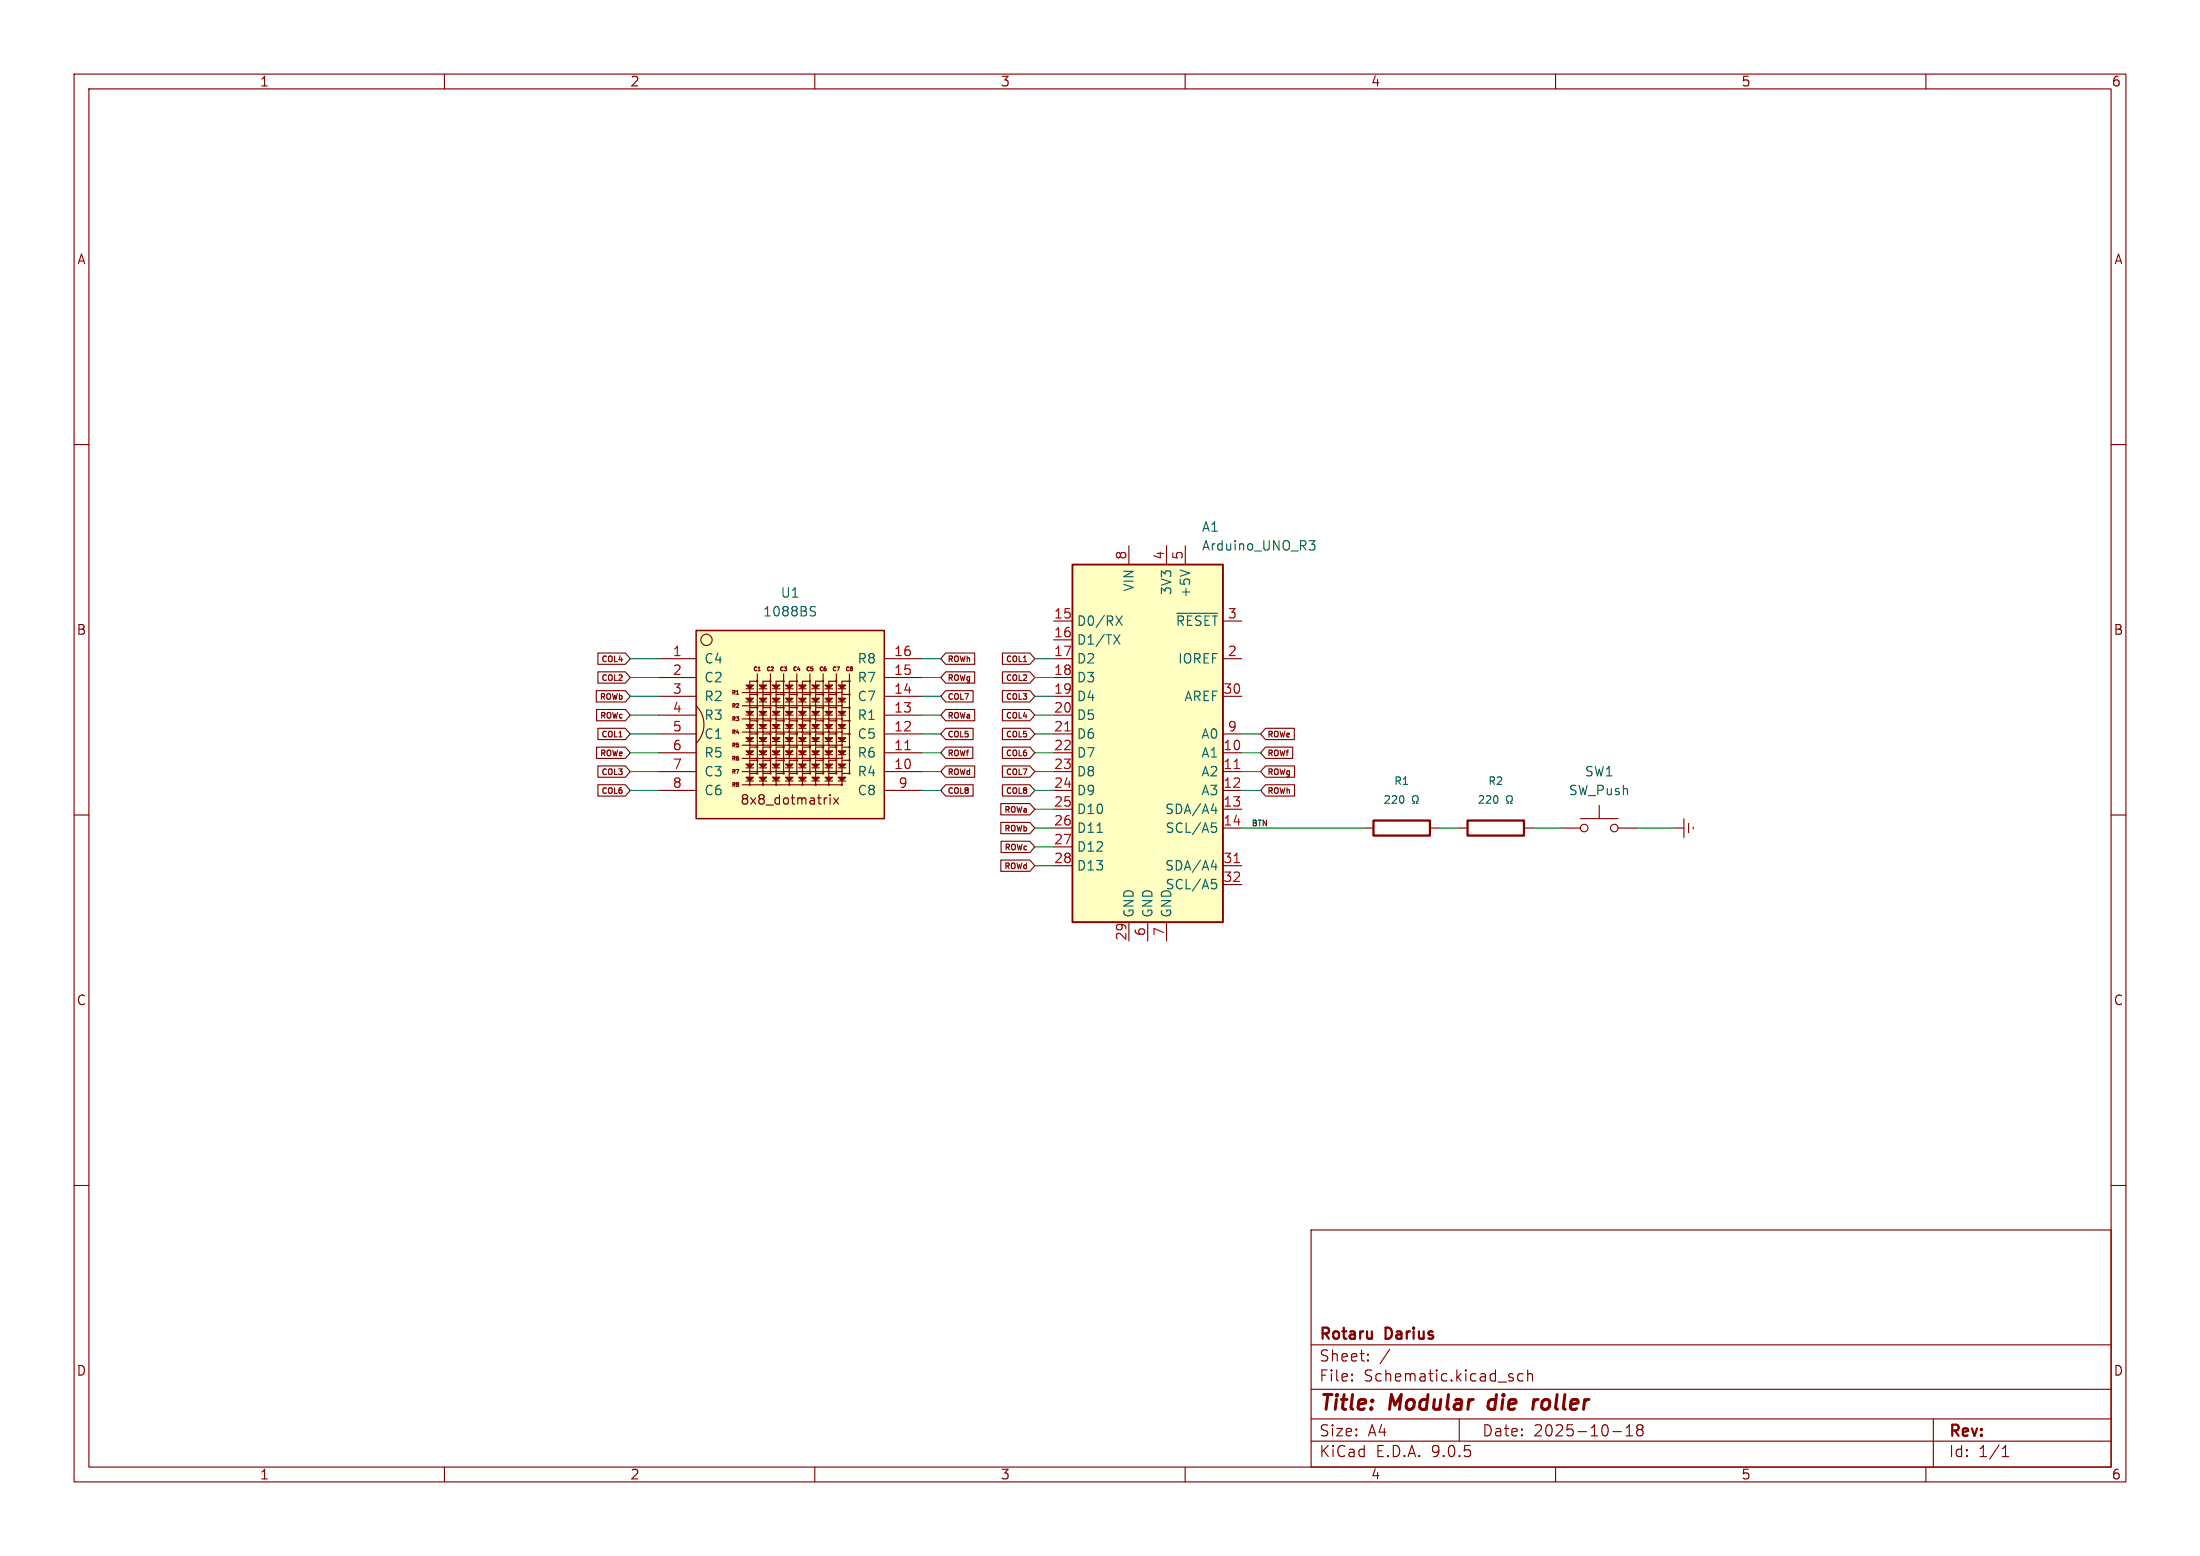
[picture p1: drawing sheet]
<svg xmlns="http://www.w3.org/2000/svg" width="297mm" height="210mm" viewBox="0 0 297 210" stroke-linecap="round" stroke-linejoin="round" font-family="sans-serif">
<g fill="none" stroke="#840000" stroke-width=".15">
<path d="M10 10h277v190h-277zM12 12h273v186h-273zM60 10v2M110 10v2M160 10v2M210 10v2M260 10v2M10 60h2M285 60h2M10 110h2M184.1 111.8h1.3M193 111.8h1.3"/>
<path d="M285 110h2M10 160h2M177 166h108v32h-108zM285 160h2M60 198v2M110 198v2M160 198v2M177 194.5h108M177 191.5h108M177 187.5h108M177 181.5h108M182.5 186.3h.1l-.1 .1"/>
<path d="M182.5 186.3v.1M182.5 185.5v.1M182.5 185.5h.1l-.1 .1M184.7 183.6v.1M184.7 183.6h-.1l.1 .1M184.7 182.8v.1M184.7 182.8h-.1l.1 .1M187.6 182.1l-1.3 2M197 191.5v3M204.2 186l.1 .1-.1 .2M205.6 185.5l-.4-.1-.3 .3v.4l.1 .2 .2 .1 .4-.1M206.2 185.5a.37 .37 0 0 1 .7 .1v.8"/>
<path d="M206.2 184.9v1.5M210 198v2M217.7 193.2h1.2M219.5 193.8h.9M219.5 192.7l.5-.4v1.5M221.2 192.9l-.2 .3v.5l.2 .1 .5-.1 .1-.2-.1-.4-.2-.2M221.2 192.9h-.1a.31 .31 0 0 1-.1-.4 .31 .31 0 0 1 .2-.2l.5 .1a.31 .31 0 0 1 .1 .3 .31 .31 0 0 1-.3 .2M221.2 192.9h.3M260 198v2M261 191.5v6.5M270.3 196.6h.9M270.3 195.5l.4-.4v1.5"/>
</g>
<path d="M201.1 189.1l-.2 .2v.5v.2l.3 .2M207.1 188.9l-.2 1.3M207.7 188.9a.59 .59 0 0 0-.7 .4" fill="none" stroke="#840000" stroke-width=".4"/>
<path d="M185.4 110.7h7.6v2.1h-7.6z" fill="none" stroke="#840000" stroke-width=".3"/>
<path d="M189.5 107.6v.6M190.7 108.4h.2v-.2a.43 .43 0 0 1-.2-.6 .43 .43 0 0 1 .6-.2 .47 .47 0 0 1-.1 .8v.2h.3" fill="none" stroke="#006464" stroke-width=".15"/>
<path d="M144.8 76.2h20.3v48.3h-20.3z" fill="#ffffc2"/>
<path d="M144.8 76.2h20.3v48.3h-20.3z" fill="none" stroke="#840000" stroke-width=".25"/>
<g fill="none" stroke="#840000" stroke-width=".15">
<path d="M152.4 73.7v2.5M157.5 73.7v2.5M160 73.7v2.5M142.2 83.8h2.6M142.2 86.4h2.6M142.2 88.9h2.6M142.2 91.4h2.6M142.2 94h2.6M142.2 96.5h2.6M142.2 99.1h2.6M165.1 83.8h2.5M165.1 88.9h2.5"/>
<path d="M165.1 94h2.5M165.1 99.1h2.5M142.2 101.6h2.6M142.2 104.1h2.6M142.2 106.7h2.6M142.2 109.2h2.6M142.2 111.8h2.6M142.2 114.3h2.6M142.2 116.8h2.6M165.1 101.6h2.5M165.1 104.1h2.5M165.1 106.7h2.5"/>
<path d="M165.1 109.2h2.5M165.1 111.8h2.5M165.1 116.8h2.5M165.1 119.4h2.5M196.8 111.8h1.3M205.7 111.8h1.3M152.4 124.5v2.5M154.9 124.5v2.5M157.5 124.5v2.5"/>
</g>
<g fill="none" stroke="#006464" stroke-width=".15">
<path d="M159.3 76.9l1.3 .5M176.7 73h.8l-.4 .5 .4 .1v.4l-.2 .2h-.4M150.3 85.7l.9 1.2M150.6 83.1l.9 1.3M151.2 85.7l-.9 1.2M151.5 83.1l-.9 1.3M158.9 82.8h5.5M148.1 112.3h.7M163.5 109.4h.8M163.5 117h.8M163.6 111.1h.6M163.6 118.7h.6"/>
<path d="M163.7 111.6h.3l.2 .2v.3l-.1 .2h-.4M163.7 119.2h.3l.2 .2v.3l-.1 .2-.4 .1M164.1 109v.8M164.1 116.6v.8M202.2 107.6v.6M203.4 108.4h.2v-.2a.43 .43 0 0 1-.2-.6 .43 .43 0 0 1 .6-.2 .47 .47 0 0 1-.1 .8v.2h.3"/>
</g>
<path d="M143.8 98.6h.7M166.6 103.7h.7M166.6 116.4h.7" fill="none" stroke="#a90000" stroke-width=".15"/>
<path d="M198.1 110.7h7.6v2.1h-7.6z" fill="none" stroke="#840000" stroke-width=".3"/>
<path d="M94 85.1h25.4v25.4h-25.4z" fill="#ffffc2"/>
<path d="M94 85.1h25.4v25.4h-25.4z" fill="none" stroke="#840000" stroke-width=".2"/>
<g fill="none" stroke="#840000" stroke-width=".15">
<path d="M80.5 93.2h3.9l.7 .8-.7 .7h-3.9zM80.5 95.8h3.9l.7 .7-.7 .8h-3.9zM80.7 88.1h3.7l.7 .8-.7 .8h-3.7zM80.7 90.7h3.7l.7 .7-.7 .8h-3.7zM80.7 98.3h3.7l.7 .8-.7 .7h-3.7zM83.6 99.5h.4M88.9 96.5h5.1M88.9 99.1h5.1M88.9 88.9h5.1M88.9 91.4h5.1M88.9 94h5.1M94 95.3a3.6 3.6 0 0 1 0 5"/>
<path d="M99.2 93.2h-.3v.5M99.2 95h-.3v.5M99.2 96.8l-.3-.1v.6M99.2 98.5h-.3v.5M99.4 96.7h.3l-.2 .2M99.4 93.7h.3M99.4 95h.3M99.5 93.3l.1-.1v.5M99.5 98.5l-.1 .4M100.7 93h1M100.7 94.7h1M100.7 96.5h1"/>
<path d="M100.7 98.3h1M101.2 93v.5M101.2 94.7v.6M101.2 96.5v.5M101.2 98.3v.5M102.2 91.9h-1v.6M102.2 93.7h-1v.5M102.2 95.5h-1v.5M102.2 97.3h-1v.5M102.2 99.1h-1v.5M102.2 90.9v13.5h-1v.5M102.3 90.5h.3"/>
<path d="M102.5 93h1M102.5 94.7h1M102.5 96.5h1M102.5 98.3h1M103 93v.5M103 94.7v.6M103 96.5v.5M103 98.3v.5M104 91.9h-1v.6M104 93.7h-1v.5M104 95.5h-1v.5M104 97.3h-1v.5"/>
<path d="M104 99.1h-1v.5M104 90.9v13.5h-1v.5M104.3 93h1M104.3 94.7h1M104.3 96.5h1M104.3 98.3h1M104.8 93v.5M104.8 94.7v.6M104.8 96.5v.5M104.8 98.3v.5M105.8 91.9h-1v.6M105.8 93.7h-1v.5"/>
<path d="M105.8 95.5h-1v.5M105.8 97.3h-1v.5M105.8 99.1h-1v.5M105.8 90.9v13.5h-1v.5M106 93h1.1M106 94.7h1.1M106 96.5h1.1M106 98.3h1.1M106.6 93v.5M106.6 94.7v.6M106.6 96.5v.5M106.6 98.3v.5"/>
<path d="M107.6 91.9h-1v.6M107.6 93.7h-1v.5M107.6 95.5h-1v.5M107.6 97.3h-1v.5M107.6 99.1h-1v.5M107.6 90.9v13.5h-1v.5M107.8 90l-.1 .4M107.8 93h1M107.8 94.7h1M107.8 96.5h1M107.8 98.3h1M108.3 93v.5"/>
<path d="M108.3 94.7v.6M108.3 96.5v.5M108.3 98.3v.5M109.3 91.9h-1v.6M109.3 93.7h-1v.5M109.3 95.5h-1v.5M109.3 97.3h-1v.5M109.3 99.1h-1v.5M109.3 90.9v13.5h-1v.5M109.6 93h1M109.6 94.7h1M109.6 96.5h1"/>
<path d="M109.6 98.3h1M110.1 93v.5M110.1 94.7v.6M110.1 96.5v.5M110.1 98.3v.5M111.1 91.9h-1v.6M111.1 93.7h-1v.5M111.1 95.5h-1v.5M111.1 97.3h-1v.5M111.1 99.1h-1v.5M111.1 90.9v13.5h-1v.5M111.4 93h1"/>
<path d="M111.4 94.7h1M111.4 96.5h1M111.4 98.3h1M111.9 93v.5M111.9 94.7v.6M111.9 96.5v.5M111.9 98.3v.5M112.9 91.9h-1v.6M112.9 93.7h-1v.5M112.9 95.5h-1v.5M112.9 97.3h-1v.5M112.9 99.1h-1v.5"/>
<path d="M112.9 90.9v13.5h-1v.5M113.2 93h1M113.2 94.7h1M113.2 96.5h1M113.2 98.3h1M113.7 93v.5h-13.5M113.7 94.7v.6h-13.5M113.7 96.5v.5h-13.5M113.7 98.3v.5h-13.5M114.7 91.9h-1v.6M114.7 93.7h-1v.5M114.7 95.5h-1v.5"/>
<path d="M114.7 97.3h-1v.5M114.7 99.1h-1v.5M114.7 90.9v13.5h-1v.5M119.4 96.5h5.1M119.4 99.1h5.1M119.4 88.9h5.1M119.4 91.4h5.1M119.4 94h5.1M127.7 95.8h3.9v1.5h-3.9l-.7-.8zM127.7 90.7h3.9v1.5h-3.9l-.7-.8zM127.7 93.2h3.7v1.5h-3.7l-.7-.7zM127.7 88.1h3.9v1.6h-3.9l-.7-.8z"/>
<path d="M127.7 98.3h3.7v1.5h-3.7l-.7-.7zM135.3 98.3h3.7l.7 .8-.7 .7h-3.7zM135.3 95.8h3.7l.7 .7-.7 .8h-3.7zM135.3 90.7h3.7l.7 .7-.7 .8h-3.7zM135.3 93.2h3.7l.7 .8-.7 .7h-3.7zM135.3 88.1h3.7l.7 .8-.7 .8h-3.7zM138.2 89.3h.4M170.8 98.3h3.9v1.5h-3.9l-.6-.7zM80.5 100.8h3.9l.7 .8-.7 .8h-3.9zM80.7 105.9h3.7l.7 .8-.7 .7h-3.7zM80.7 103.4h3.7l.7 .7-.7 .8h-3.7zM88.9 104.1h5.1"/>
<path d="M88.9 101.6h5.1M88.9 106.7h5.1M99.2 100.3h-.3v.5M99.2 102.1h-.3v.5M99.2 103.9h-.3v.5M99.2 105.7l-.3-.1v.5M99.4 103.9h.3l-.2 .5M99.5 105.7h.2M99.7 102.1h-.2M99.7 100.3h-.3v.2M100.7 100.1h1M100.7 101.9h1"/>
<path d="M100.7 103.6h1M100.7 105.4h1M101.2 100.1v.5M101.2 101.9v.5M101.2 103.6v.5M101.2 105.4v.5M102.2 100.8h-1v.5M102.2 102.6h-1v.5M102.5 100.1h1M102.5 101.9h1M102.5 103.6h1M102.5 105.4h1"/>
<path d="M103 100.1v.5M103 101.9v.5M103 103.6v.5M103 105.4v.5M104 100.8h-1v.5M104 102.6h-1v.5M104.3 100.1h1M104.3 101.9h1M104.3 103.6h1M104.3 105.4h1M104.8 100.1v.5M104.8 101.9v.5"/>
<path d="M104.8 103.6v.5M104.8 105.4v.5M105.8 100.8h-1v.5M105.8 102.6h-1v.5M106 100.1h1.1M106 101.9h1.1M106 103.6h1.1M106 105.4h1.1M106.6 100.1v.5M106.6 101.9v.5M106.6 103.6v.5M106.6 105.4v.5"/>
<path d="M107.6 100.8h-1v.5M107.6 102.6h-1v.5M107.8 100.1h1M107.8 101.9h1M107.8 103.6h1M107.8 105.4h1M108.3 100.1v.5M108.3 101.9v.5M108.3 103.6v.5M108.3 105.4v.5M109.3 100.8h-1v.5M109.3 102.6h-1v.5"/>
<path d="M109.6 100.1h1M109.6 101.9h1M109.6 103.6h1M109.6 105.4h1M110.1 100.1v.5M110.1 101.9v.5M110.1 103.6v.5M110.1 105.4v.5M111.1 100.8h-1v.5M111.1 102.6h-1v.5M111.4 100.1h1M111.4 101.9h1"/>
<path d="M111.4 103.6h1M111.4 105.4h1M111.5 107.7h.1M111.9 100.1v.5M111.9 101.9v.5M111.9 103.6v.5M111.9 105.4v.5M112.1 107.3v.1M112.1 107.7v.8M112.5 107.7l.7 .8M112.9 100.8h-1v.5M112.9 102.6h-1v.5"/>
<path d="M113.2 100.1h1M113.2 101.9h1M113.2 103.6h1M113.2 105.4h1M113.2 107.7l-.7 .8M113.7 101.9v.5h-13.5M113.7 105.4v.5h-13.5M113.7 100.1v.5h-13.5M113.7 103.6v.5h-13.5M114.7 100.8h-1v.5M114.7 102.6h-1v.5M119.4 104.1h5.1"/>
<path d="M119.4 101.6h5.1M119.4 106.7h5.1M127.7 100.8h3.6v1.6h-3.6l-.7-.8zM127.7 103.4h3.9v1.5h-3.9l-.7-.8zM127.7 105.9h3.7v1.5h-3.7l-.7-.7zM135.1 116.1h3.9l.7 .7-.7 .8h-3.9zM135.1 111h3.9l.7 .8-.7 .7h-3.9zM135.1 108.5h3.9l.7 .7-.7 .8h-3.9zM135.1 113.5h3.9l.7 .8-.7 .8h-3.9zM135.3 103.4h3.7l.7 .7-.7 .8h-3.7zM135.3 105.9h3.7l.7 .8-.7 .7h-3.7zM135.3 100.8h3.7l.7 .8-.7 .8h-3.7z"/>
<path d="M170.8 100.8h3.7v1.6h-3.7l-.6-.8zM170.8 103.4h4v1.5h-4l-.6-.8zM170.8 105.9h4v1.5h-4l-.6-.7zM210.8 111.8h2.6M213.4 110.5h5M215.9 108.7v1.8M218.4 111.8h2.6M226.1 111.8h1.2M227.3 110.5v2.5M228 111.1v1.3M228.6 111.6v.3"/>
<circle cx="95.4" cy="86.4" r=".76"/>
<circle cx="213.9" cy="111.8" r=".51"/>
<circle cx="217.9" cy="111.8" r=".51"/>
</g>
<g fill="#840000" stroke="#840000" stroke-width=".15">
<path d="M100.7 92.5h1l-.5 .5z"/>
<path d="M100.7 94.2h1l-.5 .5z"/>
<path d="M100.7 96h1l-.5 .5z"/>
<path d="M100.7 97.8h1l-.5 .5z"/>
<path d="M100.7 99.6h1l-.5 .5z"/>
<path d="M100.7 101.3h1l-.5 .6z"/>
<path d="M100.7 103.1h1l-.5 .5z"/>
<path d="M100.7 104.9h1l-.5 .5z"/>
<path d="M102.5 92.5h1l-.5 .5z"/>
<path d="M102.5 94.2h1l-.5 .5z"/>
<path d="M102.5 96h1l-.5 .5z"/>
<path d="M102.5 97.8h1l-.5 .5z"/>
<path d="M102.5 99.6h1l-.5 .5z"/>
<path d="M102.5 101.3h1l-.5 .6z"/>
<path d="M102.5 103.1h1l-.5 .5z"/>
<path d="M102.5 104.9h1l-.5 .5z"/>
<path d="M104.3 92.5h1l-.5 .5z"/>
<path d="M104.3 94.2h1l-.5 .5z"/>
<path d="M104.3 96h1l-.5 .5z"/>
<path d="M104.3 97.8h1l-.5 .5z"/>
<path d="M104.3 99.6h1l-.5 .5z"/>
<path d="M104.3 101.3h1l-.5 .6z"/>
<path d="M104.3 103.1h1l-.5 .5z"/>
<path d="M104.3 104.9h1l-.5 .5z"/>
<path d="M106 92.5h1.1l-.5 .5z"/>
<path d="M106 94.2h1.1l-.5 .5z"/>
<path d="M106 96h1.1l-.5 .5z"/>
<path d="M106 97.8h1.1l-.5 .5z"/>
<path d="M106 99.6h1.1l-.5 .5z"/>
<path d="M106 101.3h1.1l-.5 .6z"/>
<path d="M106 103.1h1.1l-.5 .5z"/>
<path d="M106 104.9h1.1l-.5 .5z"/>
<path d="M107.8 92.5h1l-.5 .5z"/>
<path d="M107.8 94.2h1l-.5 .5z"/>
<path d="M107.8 96h1l-.5 .5z"/>
<path d="M107.8 97.8h1l-.5 .5z"/>
<path d="M107.8 99.6h1l-.5 .5z"/>
<path d="M107.8 101.3h1l-.5 .6z"/>
<path d="M107.8 103.1h1l-.5 .5z"/>
<path d="M107.8 104.9h1l-.5 .5z"/>
<path d="M109.6 92.5h1l-.5 .5z"/>
<path d="M109.6 94.2h1l-.5 .5z"/>
<path d="M109.6 96h1l-.5 .5z"/>
<path d="M109.6 97.8h1l-.5 .5z"/>
<path d="M109.6 99.6h1l-.5 .5z"/>
<path d="M109.6 101.3h1l-.5 .6z"/>
<path d="M109.6 103.1h1l-.5 .5z"/>
<path d="M109.6 104.9h1l-.5 .5z"/>
<path d="M111.4 92.5h1l-.5 .5z"/>
<path d="M111.4 94.2h1l-.5 .5z"/>
<path d="M111.4 96h1l-.5 .5z"/>
<path d="M111.4 97.8h1l-.5 .5z"/>
<path d="M111.4 99.6h1l-.5 .5z"/>
<path d="M111.4 101.3h1l-.5 .6z"/>
<path d="M111.4 103.1h1l-.5 .5z"/>
<path d="M111.4 104.9h1l-.5 .5z"/>
<path d="M113.2 92.5h1l-.5 .5z"/>
<path d="M113.2 94.2h1l-.5 .5z"/>
<path d="M113.2 96h1l-.5 .5z"/>
<path d="M113.2 97.8h1l-.5 .5z"/>
<path d="M113.2 99.6h1l-.5 .5z"/>
<path d="M113.2 101.3h1l-.5 .6z"/>
<path d="M113.2 103.1h1l-.5 .5z"/>
<path d="M113.2 104.9h1l-.5 .5z"/>
<circle cx="101.2" cy="93.5" r=".08"/>
<circle cx="101.2" cy="95.3" r=".08"/>
<circle cx="101.2" cy="97" r=".08"/>
<circle cx="101.2" cy="98.8" r=".08"/>
<circle cx="101.2" cy="100.6" r=".08"/>
<circle cx="101.2" cy="102.4" r=".08"/>
<circle cx="101.2" cy="104.1" r=".08"/>
<circle cx="101.2" cy="105.9" r=".08"/>
<circle cx="102.2" cy="91.9" r=".08"/>
<circle cx="102.2" cy="93.7" r=".08"/>
<circle cx="102.2" cy="95.5" r=".08"/>
<circle cx="102.2" cy="97.3" r=".08"/>
<circle cx="102.2" cy="99.1" r=".08"/>
<circle cx="102.2" cy="100.8" r=".08"/>
<circle cx="102.2" cy="102.6" r=".08"/>
<circle cx="102.2" cy="104.4" r=".08"/>
<circle cx="103" cy="93.5" r=".08"/>
<circle cx="103" cy="95.3" r=".08"/>
<circle cx="103" cy="97" r=".08"/>
<circle cx="103" cy="98.8" r=".08"/>
<circle cx="103" cy="100.6" r=".08"/>
<circle cx="103" cy="102.4" r=".08"/>
<circle cx="103" cy="104.1" r=".08"/>
<circle cx="103" cy="105.9" r=".08"/>
<circle cx="104" cy="91.9" r=".08"/>
<circle cx="104" cy="93.7" r=".08"/>
<circle cx="104" cy="95.5" r=".08"/>
<circle cx="104" cy="97.3" r=".08"/>
<circle cx="104" cy="99.1" r=".08"/>
<circle cx="104" cy="100.8" r=".08"/>
<circle cx="104" cy="102.6" r=".08"/>
<circle cx="104" cy="104.4" r=".08"/>
<circle cx="104.8" cy="93.5" r=".08"/>
<circle cx="104.8" cy="95.3" r=".08"/>
<circle cx="104.8" cy="97" r=".08"/>
<circle cx="104.8" cy="98.8" r=".08"/>
<circle cx="104.8" cy="100.6" r=".08"/>
<circle cx="104.8" cy="102.4" r=".08"/>
<circle cx="104.8" cy="104.1" r=".08"/>
<circle cx="104.8" cy="105.9" r=".08"/>
<circle cx="105.8" cy="91.9" r=".08"/>
<circle cx="105.8" cy="93.7" r=".08"/>
<circle cx="105.8" cy="95.5" r=".08"/>
<circle cx="105.8" cy="97.3" r=".08"/>
<circle cx="105.8" cy="99.1" r=".08"/>
<circle cx="105.8" cy="100.8" r=".08"/>
<circle cx="105.8" cy="102.6" r=".08"/>
<circle cx="105.8" cy="104.4" r=".08"/>
<circle cx="106.6" cy="93.5" r=".08"/>
<circle cx="106.6" cy="95.3" r=".08"/>
<circle cx="106.6" cy="97" r=".08"/>
<circle cx="106.6" cy="98.8" r=".08"/>
<circle cx="106.6" cy="100.6" r=".08"/>
<circle cx="106.6" cy="102.4" r=".08"/>
<circle cx="106.6" cy="104.1" r=".08"/>
<circle cx="106.6" cy="105.9" r=".08"/>
<circle cx="107.6" cy="91.9" r=".08"/>
<circle cx="107.6" cy="93.7" r=".08"/>
<circle cx="107.6" cy="95.5" r=".08"/>
<circle cx="107.6" cy="97.3" r=".08"/>
<circle cx="107.6" cy="99.1" r=".08"/>
<circle cx="107.6" cy="100.8" r=".08"/>
<circle cx="107.6" cy="102.6" r=".08"/>
<circle cx="107.6" cy="104.4" r=".08"/>
<circle cx="108.3" cy="93.5" r=".08"/>
<circle cx="108.3" cy="95.3" r=".08"/>
<circle cx="108.3" cy="97" r=".08"/>
<circle cx="108.3" cy="98.8" r=".08"/>
<circle cx="108.3" cy="100.6" r=".08"/>
<circle cx="108.3" cy="102.4" r=".08"/>
<circle cx="108.3" cy="104.1" r=".08"/>
<circle cx="108.3" cy="105.9" r=".08"/>
<circle cx="109.3" cy="91.9" r=".08"/>
<circle cx="109.3" cy="93.7" r=".08"/>
<circle cx="109.3" cy="95.5" r=".08"/>
<circle cx="109.3" cy="97.3" r=".08"/>
<circle cx="109.3" cy="99.1" r=".08"/>
<circle cx="109.3" cy="100.8" r=".08"/>
<circle cx="109.3" cy="102.6" r=".08"/>
<circle cx="109.3" cy="104.4" r=".08"/>
<circle cx="110.1" cy="93.5" r=".08"/>
<circle cx="110.1" cy="95.3" r=".08"/>
<circle cx="110.1" cy="97" r=".08"/>
<circle cx="110.1" cy="98.8" r=".08"/>
<circle cx="110.1" cy="100.6" r=".08"/>
<circle cx="110.1" cy="102.4" r=".08"/>
<circle cx="110.1" cy="104.1" r=".08"/>
<circle cx="110.1" cy="105.9" r=".08"/>
<circle cx="111.1" cy="91.9" r=".08"/>
<circle cx="111.1" cy="93.7" r=".08"/>
<circle cx="111.1" cy="95.5" r=".08"/>
<circle cx="111.1" cy="97.3" r=".08"/>
<circle cx="111.1" cy="99.1" r=".08"/>
<circle cx="111.1" cy="100.8" r=".08"/>
<circle cx="111.1" cy="102.6" r=".08"/>
<circle cx="111.1" cy="104.4" r=".08"/>
<circle cx="111.9" cy="93.5" r=".08"/>
<circle cx="111.9" cy="95.3" r=".08"/>
<circle cx="111.9" cy="97" r=".08"/>
<circle cx="111.9" cy="98.8" r=".08"/>
<circle cx="111.9" cy="100.6" r=".08"/>
<circle cx="111.9" cy="102.4" r=".08"/>
<circle cx="111.9" cy="104.1" r=".08"/>
<circle cx="111.9" cy="105.9" r=".08"/>
<circle cx="112.9" cy="91.9" r=".08"/>
<circle cx="112.9" cy="93.7" r=".08"/>
<circle cx="112.9" cy="95.5" r=".08"/>
<circle cx="112.9" cy="97.3" r=".08"/>
<circle cx="112.9" cy="99.1" r=".08"/>
<circle cx="112.9" cy="100.8" r=".08"/>
<circle cx="112.9" cy="102.6" r=".08"/>
<circle cx="112.9" cy="104.4" r=".08"/>
<circle cx="113.7" cy="93.5" r=".08"/>
<circle cx="113.7" cy="95.3" r=".08"/>
<circle cx="113.7" cy="97" r=".08"/>
<circle cx="113.7" cy="98.8" r=".08"/>
<circle cx="113.7" cy="100.6" r=".08"/>
<circle cx="113.7" cy="102.4" r=".08"/>
<circle cx="113.7" cy="104.1" r=".08"/>
<circle cx="113.7" cy="105.9" r=".08"/>
<circle cx="114.7" cy="91.9" r=".08"/>
<circle cx="114.7" cy="93.7" r=".08"/>
<circle cx="114.7" cy="95.5" r=".08"/>
<circle cx="114.7" cy="97.3" r=".08"/>
<circle cx="114.7" cy="99.1" r=".08"/>
<circle cx="114.7" cy="100.8" r=".08"/>
<circle cx="114.7" cy="102.6" r=".08"/>
<circle cx="114.7" cy="104.4" r=".08"/>
</g>
<path d="M122.2 101.2h.7" fill="none" stroke="#a90000" stroke-width=".15"/>
<path d="M109.6 82.5l.4 .1 .1 .3-.2 .2h-.3M109.6 81.9h.5" fill="none" stroke="#006464" stroke-width=".15"/>
<g fill="none" stroke="#009600" stroke-width=".15">
<path d="M85.1 88.9h3.8M85.1 99.1h3.8M85.1 96.5h3.8M85.1 94h3.8M85.1 91.4h3.8M124.5 88.9h2.5M124.5 99.1h2.5M124.5 96.5h2.5M124.5 94h2.5M124.5 91.4h2.5M139.7 88.9h2.5M139.7 99.1h2.5"/>
<path d="M139.7 96.5h2.5M139.7 94h2.5M139.7 91.4h2.5M167.6 99.1h2.6M85.1 106.7h3.8M85.1 101.6h3.8M85.1 104.1h3.8M124.5 106.7h2.5M124.5 101.6h2.5M124.5 104.1h2.5M139.7 111.8h2.5M139.7 116.8h2.5"/>
<path d="M139.7 106.7h2.5M139.7 114.3h2.5M139.7 101.6h2.5M139.7 104.1h2.5M139.7 109.2h2.5M167.6 111.8h16.5M167.6 106.7h2.6M167.6 101.6h2.6M167.6 104.1h2.6M194.3 111.8h2.5M207 111.8h3.8M221 111.8h5.1"/>
</g>
<g font-size="2.8" fill="#840000">
<text x="178" y="190.9">Title:</text>
<text x="187.7" y="190.9">Modular</text>
<text x="201.8" y="190.9">die</text>
<text x="208.6" y="190.9">roller</text>
</g>
<g font-size="2.1" fill="#840000">
<text x="178" y="184">Sheet:</text>
<text x="178" y="181.2">Rotaru</text>
<text x="187.1" y="181.2">Darius</text>
<text x="178" y="186.7">File:</text>
<text x="184.1" y="186.7">Schematic.kicad_sch</text>
<text x="178" y="196.9">KiCad</text>
<text x="178" y="194.1">Size:</text>
<text x="184.7" y="194.1">A4</text>
<text x="185.7" y="196.9">E.D.A.</text>
<text x="193.3" y="196.9">9.0.5</text>
<text x="200" y="194.1">Date:</text>
<text x="207" y="194.1">2025-10-18</text>
<text x="263" y="194.3">Rev:</text>
<text x="263" y="196.9">Id:</text>
<text x="267.1" y="196.9">1/1</text>
</g>
<g font-size="1.8" fill="#840000">
<text x="35" y="11.9">1</text>
<text x="85" y="11.9">2</text>
<text x="135" y="11.9">3</text>
<text x="185" y="11.9">4</text>
<text x="235" y="11.9">5</text>
<text x="285" y="11.9">6</text>
<text x="10.3" y="35.9">A</text>
<text x="285.3" y="35.9">A</text>
<text x="10.3" y="85.9">B</text>
<text x="285.3" y="85.9">B</text>
<text x="99.9" y="108.8">8x8_dotmatrix</text>
<text x="10.3" y="135.9">C</text>
<text x="285.3" y="135.9">C</text>
<text x="10.3" y="185.9">D</text>
<text x="285.3" y="185.9">D</text>
<text x="35" y="199.9">1</text>
<text x="85" y="199.9">2</text>
<text x="135" y="199.9">3</text>
<text x="185" y="199.9">4</text>
<text x="235" y="199.9">5</text>
<text x="285" y="199.9">6</text>
</g>
<g font-size="1.8" fill="#006464">
<text x="162.2" y="72">A1</text>
<text x="162.2" y="74.5">Arduino_UNO_R3</text>
<text x="102.9" y="83.4">1088BS</text>
<text x="105.3" y="80.9">U1</text>
<text x="153.3" y="79.9" transform="rotate(-90 153.3 79.9)">VIN</text>
<text x="158.3" y="80.4" transform="rotate(-90 158.3 80.4)">3V3</text>
<text x="160.9" y="80.8" transform="rotate(-90 160.9 80.8)">+5V</text>
<text x="95" y="89.8">C4</text>
<text x="115.7" y="89.8">R8</text>
<text x="145.3" y="84.7">D0/RX</text>
<text x="145.3" y="87.2">D1/TX</text>
<text x="145.3" y="89.8">D2</text>
<text x="158.6" y="84.7">~{RESET}</text>
<text x="158.9" y="89.8">IOREF</text>
<text x="95" y="92.3">C2</text>
<text x="95" y="94.8">R2</text>
<text x="115.7" y="92.3">R7</text>
<text x="115.7" y="94.8">C7</text>
<text x="145.3" y="92.3">D3</text>
<text x="145.3" y="94.8">D4</text>
<text x="159.8" y="94.8">AREF</text>
<text x="95" y="97.4">R3</text>
<text x="95" y="99.9">C1</text>
<text x="115.7" y="97.4">R1</text>
<text x="115.7" y="99.9">C5</text>
<text x="145.3" y="97.4">D5</text>
<text x="145.3" y="99.9">D6</text>
<text x="162.1" y="99.9">A0</text>
<text x="95" y="102.5">R5</text>
<text x="95" y="105">C3</text>
<text x="95" y="107.5">C6</text>
<text x="115.7" y="102.5">R6</text>
<text x="115.7" y="105">R4</text>
<text x="115.7" y="107.5">C8</text>
<text x="145.3" y="102.5">D7</text>
<text x="145.3" y="105">D8</text>
<text x="145.3" y="107.5">D9</text>
<text x="162.1" y="102.5">A1</text>
<text x="162.1" y="105">A2</text>
<text x="162.1" y="107.5">A3</text>
<text x="211.7" y="107.5">SW_Push</text>
<text x="213.9" y="105">SW1</text>
<text x="145.3" y="110.1">D10</text>
<text x="145.3" y="112.6">D11</text>
<text x="157.2" y="110.1">SDA/A4</text>
<text x="157.3" y="112.6">SCL/A5</text>
<text x="145.3" y="115.2">D12</text>
<text x="145.3" y="117.7">D13</text>
<text x="157.2" y="117.7">SDA/A4</text>
<text x="153.3" y="124" transform="rotate(-90 153.3 124)">GND</text>
<text x="155.8" y="124" transform="rotate(-90 155.8 124)">GND</text>
<text x="157.3" y="120.2">SCL/A5</text>
<text x="158.3" y="124" transform="rotate(-90 158.3 124)">GND</text>
</g>
<g font-size="1.8" fill="#a90000">
<text x="152.1" y="75.6" transform="rotate(-90 152.1 75.6)">8</text>
<text x="157.2" y="75.6" transform="rotate(-90 157.2 75.6)">4</text>
<text x="159.8" y="75.6" transform="rotate(-90 159.8 75.6)">5</text>
<text x="142.2" y="83.6">15</text>
<text x="165.7" y="83.6">3</text>
<text x="90.7" y="88.6">1</text>
<text x="120.6" y="88.6">16</text>
<text x="142.2" y="86.1">16</text>
<text x="142.2" y="88.6">17</text>
<text x="165.7" y="88.6">2</text>
<text x="90.7" y="91.2">2</text>
<text x="90.7" y="93.7">3</text>
<text x="120.6" y="91.2">15</text>
<text x="120.6" y="93.7">14</text>
<text x="142.2" y="91.2">18</text>
<text x="142.2" y="93.7">19</text>
<text x="165.1" y="93.7">30</text>
<text x="90.7" y="96.3">4</text>
<text x="90.7" y="98.8">5</text>
<text x="90.7" y="101.3">6</text>
<text x="120.6" y="96.3">13</text>
<text x="120.6" y="98.8">12</text>
<text x="120.6" y="101.3">11</text>
<text x="142.2" y="96.3">20</text>
<text x="142.2" y="98.8">21</text>
<text x="142.2" y="101.3">22</text>
<text x="165.1" y="101.3">10</text>
<text x="165.7" y="98.8">9</text>
<text x="90.7" y="103.9">7</text>
<text x="90.7" y="106.4">8</text>
<text x="120.6" y="103.9">10</text>
<text x="121.2" y="106.4">9</text>
<text x="142.2" y="103.9">23</text>
<text x="142.2" y="106.4">24</text>
<text x="165.1" y="103.9">11</text>
<text x="165.1" y="106.4">12</text>
<text x="142.2" y="109">25</text>
<text x="142.2" y="111.5">26</text>
<text x="165.1" y="109">13</text>
<text x="165.1" y="111.5">14</text>
<text x="142.2" y="114">27</text>
<text x="142.2" y="116.6">28</text>
<text x="165.1" y="116.6">31</text>
<text x="165.1" y="119.1">32</text>
<text x="152.1" y="127" transform="rotate(-90 152.1 127)">29</text>
<text x="154.7" y="126.4" transform="rotate(-90 154.7 126.4)">6</text>
<text x="157.2" y="126.4" transform="rotate(-90 157.2 126.4)">7</text>
</g>
<g font-size="1.4" fill="#006464">
<text x="188.1" y="106.1">R1</text>
<text x="200.8" y="106.1">R2</text>
<text x="186.7" y="108.7">220</text>
<text x="199.4" y="108.7">220</text>
</g>
<g font-size="1.1" fill="#840000">
<text x="81" y="89.6">COL4</text>
<text x="127.9" y="89.6">ROWh</text>
<text x="135.6" y="89.6">COL1</text>
<text x="80.8" y="94.6">ROWb</text>
<text x="81" y="92.1">COL2</text>
<text x="127.9" y="92.1">ROWg</text>
<text x="127.9" y="94.6">COL7</text>
<text x="135.6" y="92.1">COL2</text>
<text x="135.6" y="94.6">COL3</text>
<text x="80.8" y="97.2">ROWc</text>
<text x="81" y="99.7">COL1</text>
<text x="127.9" y="97.2">ROWa</text>
<text x="127.9" y="99.7">COL5</text>
<text x="135.6" y="99.7">COL5</text>
<text x="135.6" y="97.2">COL4</text>
<text x="171" y="99.7">ROWe</text>
<text x="80.8" y="102.3">ROWe</text>
<text x="81" y="107.3">COL6</text>
<text x="81" y="104.8">COL3</text>
<text x="127.9" y="102.3">ROWf</text>
<text x="127.9" y="104.8">ROWd</text>
<text x="127.9" y="107.3">COL8</text>
<text x="135.6" y="104.8">COL7</text>
<text x="135.6" y="107.3">COL8</text>
<text x="135.6" y="102.3">COL6</text>
<text x="171" y="102.3">ROWf</text>
<text x="171" y="104.8">ROWg</text>
<text x="171" y="107.3">ROWh</text>
<text x="135.4" y="112.4">ROWb</text>
<text x="135.4" y="109.9">ROWa</text>
<text x="135.4" y="117.5">ROWd</text>
<text x="135.5" y="115">ROWc</text>
</g>
<text font-size="1.1" fill="#0f0f0f" x="168.9" y="111.6">BTN</text>
<g font-size=".7" fill="#840000">
<text x="98.6" y="94">R1</text>
<text x="98.6" y="95.7">R2</text>
<text x="101.6" y="90.8">C1</text>
<text x="103.3" y="90.8">C2</text>
<text x="105.1" y="90.8">C3</text>
<text x="106.9" y="90.8">C4</text>
<text x="108.7" y="90.8">C5</text>
<text x="110.5" y="90.8">C6</text>
<text x="112.2" y="90.8">C7</text>
<text x="114" y="90.8">C8</text>
<text x="98.6" y="97.5">R3</text>
<text x="98.6" y="99.3">R4</text>
<text x="98.6" y="101.1">R5</text>
<text x="98.6" y="102.8">R6</text>
<text x="98.6" y="104.6">R7</text>
<text x="98.6" y="106.4">R8</text>
</g>
</svg>
